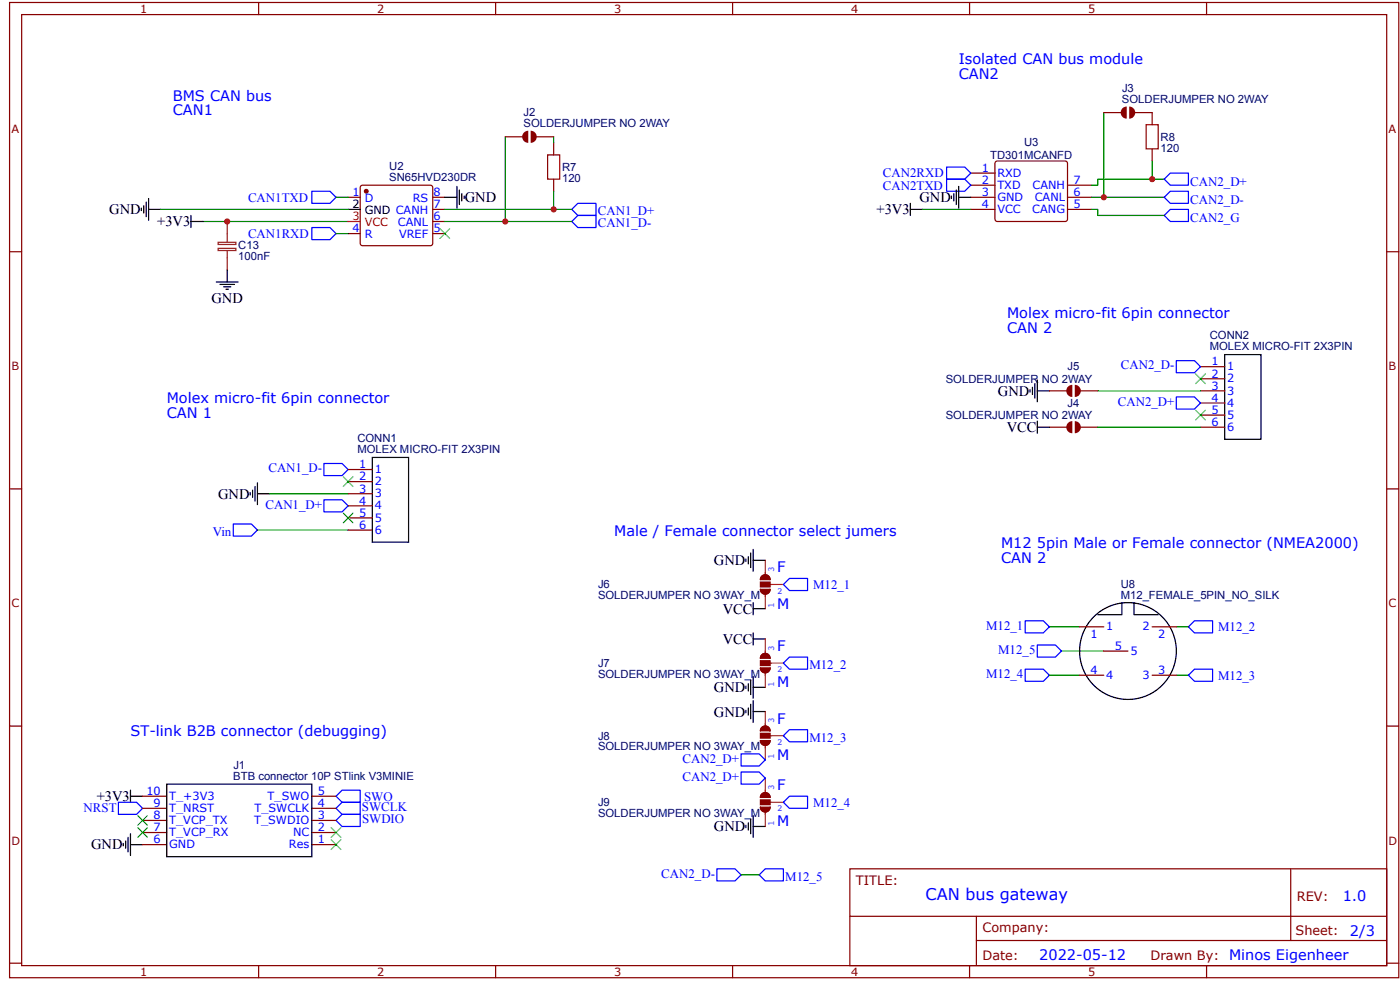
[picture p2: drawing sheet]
<svg xmlns="http://www.w3.org/2000/svg" width="275mm" height="194mm" viewBox="0 0 275 194" stroke-linecap="round" stroke-linejoin="round" font-family="sans-serif">
<g fill="none" stroke="#800" stroke-width=".24">
<path d="M1.9 .5h273.2v191.7h-273.2zM4.3 2.9h268.5v186.9h-268.5zM50.9 .5v2.4M97.5 .5v2.4M144.1 .5v2.4M190.7 .5v2.4M237.3 .5v2.4M71 36.5l.3-.1h13.3l.4 .1 .1 .4v10.9l-.1 .4-.4 .1h-13.3l-.3-.1-.1-.4v-10.9zM191 34h4.7M191 36.4h4.7M191 38.8h4.7M195.8 31.8l.4-.2h13.3l.3 .2 .2 .3v11l-.2 .3-.3 .1h-13.3l-.4-.1-.1-.3v-11z"/>
<path d="M210 36.4h4.7M210 38.8h4.7M226.6 22.1v2.4M226.6 29.3v2.3M1.9 49.5h2.4M191 41.2h4.7M210 41.2h4.7M272.8 49.5h2.3M1.9 96.1h2.4M272.8 96.1h2.3M1.9 142.7h2.4M272.8 142.7h2.3"/>
<path d="M167.2 170.8h105.6v19h-105.6zM253.9 170.8v14.1M1.9 189.3h2.4M50.9 189.8v2.4M97.5 189.8v2.4M144.1 189.8v2.4M167.2 180.1h105.5M190.7 189.8v2.4M192.1 184.9h80.6M192.1 180.1v9.5M237.3 189.8v2.4M272.8 189.3h2.3"/>
</g>
<path d="M61.3 37.6h3.6l1.2 1.2-1.2 1.2h-3.6zM113.7 40h3.5v2.3h-3.5l-1.2-1.1zM186.2 35.2h3.6l1.2 1.2-1.2 1.2h-3.6zM186.2 32.8h3.6l1.2 1.2-1.2 1.2h-3.6zM230.2 34h3.6v2.4h-3.6l-1.2-1.2zM230.2 37.6h3.6v2.4h-3.6l-1.2-1.2zM61.3 44.7h3.6l1.2 1.2-1.2 1.2h-3.6zM112.5 43.5l1.2-1.2h3.5v2.4h-3.5zM230.2 41.2h3.6v2.3h-3.6l-1.2-1.2zM201.7 131.5h3.5l1.2 1.2-1.2 1.2h-3.5zM201.7 122h3.5l1.2 1.2-1.2 1.2h-3.5zM234.9 131.5h3.6v2.4h-3.6l-1.1-1.2z" fill="none" stroke="#00f" stroke-width=".24"/>
<path d="M214.7 38.8h14.3M217.1 22.1v16.7M226.6 31.6v3.6M229 35.2h-13.1v1.2h-1.2M39.9 43.5h28.6M181.4 41.2h9.6M214.7 41.2h1.2v1.1h13.1M206.4 123.2h6M206.4 132.7h6M208.8 128h8.3M231.4 132.7h2.4" fill="none" stroke="#080" stroke-width=".24"/>
<path d="M225.4 24.5h2.4v4.8h-2.4z" fill="none" stroke="#a00000" stroke-width=".24"/>
<g fill="none" stroke="#000" stroke-width=".24">
<path d="M28.8 39.7v2.9M29.2 39v4.3M179.1 40v2.3M187.1 38.5v.5M187.6 38.1v1.4M188.1 37.4v2.8M188.6 38.8h2.4M188.6 36.6v4.3M27.8 40.9v.5M28.3 40.4v1.5M29.2 41.2h2.4M37.6 43.5h2.3"/>
<path d="M37.6 42.3v2.4M179.1 41.2h2.3"/>
</g>
<circle cx="72" cy="37.6" r=".36" fill="#800"/>
<g fill="none" stroke="#800" stroke-width=".24">
<path d="M68.5 38.8h2.4M85.1 38.8h2.4M108.9 28.1v2.4M108.9 35.2v2.4M68.5 45.9h2.4M85.1 45.9h2.4M85.1 43.5h2.4M85.1 41.2h2.4M236.1 72.1h4.8M236.1 74.5h4.8M236.1 76.8h4.8M236.1 79.2h4.8"/>
<path d="M68.5 92.3h4.7M68.5 94.7h4.7M68.5 97h4.7M68.5 99.4h4.7M236.1 81.6h4.8M236.1 84h4.8M68.5 101.8h4.7M68.5 104.2h4.7M28 158.9h4.8M28 156.5h4.8M61.3 158.9h4.8M61.3 156.5h4.8"/>
<path d="M28 166h4.8M28 163.6h4.8M28 161.3h4.8M61.3 166h4.8M61.3 163.6h4.8M61.3 161.3h4.8"/>
<circle cx="72" cy="37.6" r=".36"/>
</g>
<g fill="none" stroke="#000" stroke-width=".24">
<path d="M87.5 38.8h2.4M89.9 36.6v4.3M90.4 37.4v2.8M90.8 38.1v1.4M91.3 38.5v.5M42.6 55.4h4.2M43.3 55.9h2.8M44 56.4h1.4M44.5 56.9h.4M44.7 53v2.4M68.5 41.2h2.4M240.9 69.7h7.1v16.6h-7.1z"/>
<path d="M49.2 96.8v.5M49.7 96.3v1.5M50.2 95.6v2.9M50.6 97h2.4M50.6 94.9v4.3M73.2 89.9h7.2v16.7h-7.2zM25.7 156.5h2.3M25.7 155.3v2.4M32.8 154.1h28.5v14.3h-28.5zM24.2 165.8v.5M24.7 165.3v1.4M25.2 164.6v2.8"/>
<path d="M25.7 163.9v4.3M25.7 166h2.3"/>
</g>
<path d="M68.5 43.5h2.4" fill="none" stroke="#f00" stroke-width=".24"/>
<path d="M66.1 38.8h2.4M99.4 26.9v16.6M108.9 26.9v1.2M108.9 37.6v3.6M31.6 41.2h36.9M66.1 45.9h2.4M87.5 43.5h25M87.5 41.2h25M53 97h15.5M50.6 104.2h17.9" fill="none" stroke="#080" stroke-width=".24"/>
<path d="M107.7 30.5h2.4v4.7h-2.4z" fill="none" stroke="#a00000" stroke-width=".24"/>
<path d="M42.9 47.6h3.5v.5h-3.5zM42.9 48.8h3.5v.4h-3.5zM44.7 43.5v4.1M44.7 49.2v3.8" fill="none" stroke="#8d2323" stroke-width=".24"/>
<path d="M231.4 78h3.5l1.2 1.2-1.2 1.2h-3.5zM231.4 70.9h3.5l1.2 1.2-1.2 1.2h-3.5zM63.7 91.1h3.6l1.2 1.2-1.2 1.2h-3.6zM63.7 98.2h3.6l1.2 1.2-1.2 1.2h-3.6zM45.9 103h3.5l1.2 1.2-1.2 1.2h-3.5zM23.3 157.7h3.6l1.1 1.2-1.1 1.2h-3.6zM66.1 156.5l1.2-1.2h3.6v2.4h-3.6zM66.1 158.9l1.2-1.2h3.6v2.4h-3.6zM66.1 161.3l1.2-1.2h3.6v2.3h-3.6z" fill="none" stroke="#00f" stroke-width=".24"/>
<path d="M149.6 115.8h1.9a.95 .95 0 0 1-1 1 .95 .95 0 0 1-.9-1zM149.8 113.3a.95 .95 0 0 1 1.1-.2 .95 .95 0 0 1 .6 .8h-1.9zM150.5 112.5v.5M150.5 116.8v.5M151.5 114.9h.2" fill="none" stroke="#840000" stroke-width=".24"/>
<path d="M150.5 110.1v2.4M150.5 117.3v2.3M151.7 114.9h2.4" fill="none" stroke="#f60" stroke-width=".24"/>
<path d="M149.6 114.4h1.9v1h-1.9z" fill="#840000"/>
<path d="M149.6 114.4h1.9v1h-1.9z" fill="none" stroke="#840000" stroke-width=".24"/>
<path d="M149.8 113.3a.95 .95 0 0 1 1.1-.2 .95 .95 0 0 1 .6 .8h-1.9z" fill="#840000"/>
<path d="M149.6 113.9a.95 .95 0 0 1 .9-.9 .95 .95 0 0 1 1 .9" fill="none" stroke="#840000" stroke-width=".24"/>
<path d="M149.6 115.8h1.9a.95 .95 0 0 1-1 1 .95 .95 0 0 1-.9-1z" fill="#840000"/>
<path d="M149.6 115.8a.95 .95 0 0 0 .9 1 .95 .95 0 0 0 1-1" fill="none" stroke="#840000" stroke-width=".24"/>
<path d="M99.4 26.9h3.6M105.3 26.9h3.6" fill="none" stroke="#800" stroke-width=".24"/>
<g fill="#800">
<path d="M104.4 25.7a1.19 1.19 0 0 1 1.2 1.2 1.19 1.19 0 0 1-1.2 1.2z"/>
<path d="M103.1 26l.8-.3v2.4a1.19 1.19 0 0 1-1.1-.8 1.19 1.19 0 0 1 .3-1.3z"/>
</g>
<path d="M217.1 22.1h3.6M223.1 22.1h3.5" fill="none" stroke="#800" stroke-width=".24"/>
<g fill="#800">
<path d="M222.1 20.9a1.19 1.19 0 0 1 1.2 1.2 1.19 1.19 0 0 1-1.2 1.2z"/>
<path d="M220.8 21.3l.8-.4v2.4a1.19 1.19 0 0 1-1.1-.7 1.19 1.19 0 0 1 .3-1.3z"/>
</g>
<path d="M149.6 131.3h1.9a.95 .95 0 0 1-1 .9 .95 .95 0 0 1-.9-.9zM149.8 128.7a.95 .95 0 0 1 1.1-.2 .95 .95 0 0 1 .6 .9h-1.9zM150.5 128v.4M150.5 132.2v.5M151.5 130.3h.2" fill="none" stroke="#840000" stroke-width=".24"/>
<path d="M150.5 125.6v2.4M150.5 132.7v2.4M151.7 130.3h2.4" fill="none" stroke="#f60" stroke-width=".24"/>
<path d="M149.6 129.9h1.9v.9h-1.9z" fill="#840000"/>
<path d="M149.6 129.9h1.9v.9h-1.9z" fill="none" stroke="#840000" stroke-width=".24"/>
<path d="M149.8 128.7a.95 .95 0 0 1 1.1-.2 .95 .95 0 0 1 .6 .9h-1.9z" fill="#840000"/>
<path d="M149.6 129.4a.95 .95 0 0 1 .9-1 .95 .95 0 0 1 1 1" fill="none" stroke="#840000" stroke-width=".24"/>
<path d="M149.6 131.3h1.9a.95 .95 0 0 1-1 .9 .95 .95 0 0 1-.9-.9z" fill="#840000"/>
<path d="M149.6 131.3a.95 .95 0 0 0 .9 .9 .95 .95 0 0 0 1-.9M149.6 145.6h1.9a.95 .95 0 0 1-1 .9 .95 .95 0 0 1-.9-.9zM149.8 143a.95 .95 0 0 1 1.1-.2 .95 .95 0 0 1 .6 .9h-1.9zM150.5 142.2v.5M150.5 146.5v.5M151.5 144.6h.2" fill="none" stroke="#840000" stroke-width=".24"/>
<path d="M150.5 139.9v2.3M150.5 147v2.4M151.7 144.6h2.4" fill="none" stroke="#f60" stroke-width=".24"/>
<path d="M149.6 144.1h1.9v1h-1.9z" fill="#840000"/>
<path d="M149.6 144.1h1.9v1h-1.9z" fill="none" stroke="#840000" stroke-width=".24"/>
<path d="M149.8 143a.95 .95 0 0 1 1.1-.2 .95 .95 0 0 1 .6 .9h-1.9z" fill="#840000"/>
<path d="M149.6 143.7a.95 .95 0 0 1 .9-1 .95 .95 0 0 1 1 1" fill="none" stroke="#840000" stroke-width=".24"/>
<path d="M149.6 145.6h1.9a.95 .95 0 0 1-1 .9 .95 .95 0 0 1-.9-.9z" fill="#840000"/>
<path d="M149.6 145.6a.95 .95 0 0 0 .9 .9 .95 .95 0 0 0 1-.9M149.6 158.6h1.9a.95 .95 0 0 1-1 1 .95 .95 0 0 1-.9-1zM149.8 156.1a.95 .95 0 0 1 1.1-.2 .95 .95 0 0 1 .6 .8h-1.9zM150.5 155.3v.5M150.5 159.6v.5M151.5 157.7h.2" fill="none" stroke="#840000" stroke-width=".24"/>
<path d="M150.5 152.9v2.4M151.7 157.7h2.4M150.5 160.1v2.3" fill="none" stroke="#f60" stroke-width=".24"/>
<path d="M149.6 157.2h1.9v1h-1.9z" fill="#840000"/>
<path d="M149.6 157.2h1.9v1h-1.9z" fill="none" stroke="#840000" stroke-width=".24"/>
<path d="M149.8 156.1a.95 .95 0 0 1 1.1-.2 .95 .95 0 0 1 .6 .8h-1.9z" fill="#840000"/>
<path d="M149.6 156.7a.95 .95 0 0 1 .9-.9 .95 .95 0 0 1 1 .9" fill="none" stroke="#840000" stroke-width=".24"/>
<path d="M149.6 158.6h1.9a.95 .95 0 0 1-1 1 .95 .95 0 0 1-.9-1z" fill="#840000"/>
<path d="M149.6 158.6a.95 .95 0 0 0 .9 1 .95 .95 0 0 0 1-1" fill="none" stroke="#840000" stroke-width=".24"/>
<g fill="none" stroke="#000" stroke-width=".24">
<path d="M148.1 118.4v2.4M148.1 119.6h2.4M220.7 118.4v2.4h-4.8M223.1 118.4v2.4h4.7M146.7 139.6v.5M147.2 139.1v1.5M147.7 138.4v2.9M148.1 139.9h2.4M148.1 124.4v2.4M148.1 137.7v4.3M148.1 125.6h2.4M146.7 162.2v.5"/>
<path d="M147.2 161.7v1.5M147.7 161v2.9M148.1 160.3v4.3M148.1 162.4h2.4"/>
<circle cx="221.9" cy="128" r="9.5"/>
</g>
<path d="M155.3 113.7h3.5v2.4h-3.5l-1.2-1.2zM155.3 129.2h3.5v2.3h-3.5l-1.2-1.2zM234.9 122h3.6v2.4h-3.6l-1.1-1.2zM145.8 151.7h3.5l1.2 1.2-1.2 1.2h-3.5zM145.8 148.2h3.5l1.2 1.2-1.2 1.2h-3.5zM155.3 156.5h3.5v2.4h-3.5l-1.2-1.2zM155.3 143.4h3.5v2.4h-3.5l-1.2-1.2z" fill="none" stroke="#00f" stroke-width=".24"/>
<path d="M231.4 123.2h2.4" fill="none" stroke="#080" stroke-width=".24"/>
<path d="M206.4 84h3.6M212.4 84h3.5M212.4 123.2h4.7M212.4 132.7h4.7M217.1 128h4.8M226.6 123.2h4.8M226.6 132.7h4.8" fill="none" stroke="#800" stroke-width=".24"/>
<g fill="#800">
<path d="M210.1 83.1l.8-.3v2.4a1.19 1.19 0 0 1-1.1-.8 1.19 1.19 0 0 1 .3-1.3z"/>
<path d="M211.4 82.8a1.19 1.19 0 0 1 1.2 1.2 1.19 1.19 0 0 1-1.2 1.2z"/>
</g>
<path d="M206.4 76.8h3.6M212.4 76.8h3.5" fill="none" stroke="#800" stroke-width=".24"/>
<g fill="#800">
<path d="M211.4 75.6a1.19 1.19 0 0 1 1.2 1.2 1.19 1.19 0 0 1-1.2 1.2z"/>
<path d="M210.1 76l.8-.4v2.4a1.19 1.19 0 0 1-1.1-.7 1.19 1.19 0 0 1 .3-1.3z"/>
</g>
<g fill="none" stroke="#000" stroke-width=".24">
<path d="M202.6 76.6v.5M203.1 76.1v1.4M203.6 75.4v2.9M204 74.7v4.3M204 76.8h2.4M204 84h2.4M204 82.8v2.4M146.7 109.9v.5M147.2 109.4v1.4M147.7 108.7v2.9M148.1 108v4.3M148.1 110.1h2.4"/>
<path d="M146.7 134.9v.4M147.2 134.4v1.4M147.7 133.7v2.8M148.1 135.1h2.4M148.1 133v4.2"/>
</g>
<path d="M215.9 76.8h20.2M215.9 84h20.2M145.8 172h3.5" fill="none" stroke="#080" stroke-width=".24"/>
<path d="M204 126.8h3.6l1.2 1.2-1.2 1.2h-3.6zM141 170.8h3.6l1.2 1.2-1.2 1.1h-3.6zM150.5 170.8h3.6v2.3h-3.6l-1.2-1.1z" fill="none" stroke="#00f" stroke-width=".24"/>
<g fill="none" stroke="#3c3" stroke-width=".24">
<path d="M86.5 45l1.9 1.9M88.4 45l-1.9 1.9M235.2 73.5l1.9 1.9M237.1 73.5l-1.9 1.9M67.5 93.7l1.9 1.9M69.4 93.7l-1.9 1.9M235.2 80.6l1.9 1.9M237.1 80.6l-1.9 1.9M67.5 100.9l1.9 1.9M69.4 100.9l-1.9 1.9M27.1 162.7l1.9 1.9M27.1 160.3l1.9 1.9"/>
<path d="M29 162.7l-1.9 1.9M29 160.3l-1.9 1.9M65.1 162.7l1.9 1.9M65.1 165.1l1.9 1.9M67 162.7l-1.9 1.9M67 165.1l-1.9 1.9"/>
</g>
<g fill="#c00">
<circle cx="226.6" cy="35.2" r=".59"/>
<circle cx="217.1" cy="38.8" r=".59"/>
<circle cx="99.4" cy="43.5" r=".59"/>
<circle cx="108.9" cy="41.2" r=".59"/>
<circle cx="44.7" cy="43.5" r=".59"/>
</g>
<text font-size="3.2" fill="#00f" x="182.1" y="176.9">CAN bus gateway</text>
<g font-size="2.9" fill="#00f">
<text x="188.6" y="12.6">Isolated CAN bus module</text>
<text x="188.6" y="15.5">CAN2</text>
<text x="34" y="19.8">BMS CAN bus</text>
<text x="34" y="22.6">CAN1</text>
<text x="198.1" y="62.6">Molex micro-fit 6pin connector</text>
<text x="198.1" y="65.4">CAN 2</text>
<text x="32.8" y="79.2">Molex micro-fit 6pin connector</text>
<text x="32.8" y="82.1">CAN 1</text>
<text x="120.8" y="105.4">Male / Female connector select jumers</text>
<text x="196.9" y="107.7">M12 5pin Male or Female connector (NMEA2000)</text>
<text x="152.9" y="112.5">F</text>
<text x="196.9" y="110.6">CAN 2</text>
<text x="152.9" y="119.6">M</text>
<text x="152.9" y="128">F</text>
<text x="152.9" y="135.1">M</text>
<text x="152.9" y="142.2">F</text>
<text x="25.7" y="144.6">ST-link B2B connector (debugging)</text>
<text x="152.9" y="149.4">M</text>
<text x="152.9" y="155.3">F</text>
<text x="152.9" y="162.4">M</text>
<text x="264.1" y="177">1.0</text>
<text x="265.5" y="184">2/3</text>
<text x="204.4" y="188.7">2022-05-12</text>
</g>
<g font-size="2.9">
<text x="91.4" y="39.7">GND</text>
<text x="180.8" y="39.7">GND</text>
<text x="21.5" y="42.1">GND</text>
<text x="30.9" y="44.5">+3V3</text>
<text x="172.4" y="42.1">+3V3</text>
<text x="41.6" y="59.5">GND</text>
<text x="196.3" y="77.8">GND</text>
<text x="198" y="84.9">VCC</text>
<text x="42.9" y="98">GND</text>
<text x="140.4" y="111.1">GND</text>
<text x="142.2" y="120.6">VCC</text>
<text x="142.2" y="126.6">VCC</text>
<text x="140.4" y="136.1">GND</text>
<text x="140.4" y="140.8">GND</text>
<text x="19" y="157.5">+3V3</text>
<text x="17.9" y="167">GND</text>
<text x="140.4" y="163.4">GND</text>
</g>
<g font-size="2.5" fill="#00f">
<text x="173.6" y="34.9">CAN2RXD</text>
<text x="48.8" y="39.6">CAN1TXD</text>
<text x="173.6" y="37.3">CAN2TXD</text>
<text x="234.1" y="36.6">CAN2_D+</text>
<text x="234.1" y="40.1">CAN2_D-</text>
<text x="48.8" y="46.8">CAN1RXD</text>
<text x="117.6" y="44.7">CAN1_D-</text>
<text x="117.6" y="42.3">CAN1_D+</text>
<text x="234.1" y="43.7">CAN2_G</text>
<text x="220.5" y="72.6">CAN2_D-</text>
<text x="219.9" y="79.7">CAN2_D+</text>
<text x="52.8" y="92.8">CAN1_D-</text>
<text x="52.2" y="99.9">CAN1_D+</text>
<text x="41.9" y="105.4">Vin</text>
<text x="159.9" y="115.7">M12_1</text>
<text x="194" y="123.8">M12_1</text>
<text x="239.6" y="124.1">M12_2</text>
<text x="159.2" y="131.5">M12_2</text>
<text x="196.3" y="128.5">M12_5</text>
<text x="194" y="133.3">M12_4</text>
<text x="239.6" y="133.6">M12_3</text>
<text x="134.2" y="149.9">CAN2_D+</text>
<text x="159.2" y="145.8">M12_3</text>
<text x="134.2" y="153.5">CAN2_D+</text>
<text x="16.5" y="159.7">NRST</text>
<text x="71.2" y="159.3">SWCLK</text>
<text x="71.2" y="161.7">SWDIO</text>
<text x="71.6" y="157.3">SWO</text>
<text x="159.9" y="158.5">M12_4</text>
<text x="130.1" y="172.5">CAN2_D-</text>
<text x="154.4" y="173.1">M12_5</text>
</g>
<g font-size="2.5" fill="#800">
<text x="168.4" y="173.9">TITLE:</text>
<text x="255.1" y="177">REV:</text>
<text x="193.2" y="183.1">Company:</text>
<text x="254.8" y="183.9">Sheet:</text>
<text x="193.2" y="188.6">Date:</text>
<text x="226.3" y="188.7">Drawn By: Minos Eigenheer</text>
</g>
<g font-size="2.2" fill="#800">
<text x="27.6" y="2.5">1</text>
<text x="74.2" y="2.5">2</text>
<text x="120.8" y="2.5">3</text>
<text x="167.4" y="2.5">4</text>
<text x="214" y="2.5">5</text>
<text x="2.2" y="26.2">A</text>
<text x="273.1" y="26.2">A</text>
<text x="2.2" y="72.8">B</text>
<text x="273.1" y="72.8">B</text>
<text x="2.2" y="119.4">C</text>
<text x="273.1" y="119.4">C</text>
<text x="2.2" y="166">D</text>
<text x="273.1" y="166">D</text>
<text x="27.6" y="191.8">1</text>
<text x="74.2" y="191.8">2</text>
<text x="120.8" y="191.8">3</text>
<text x="167.4" y="191.8">4</text>
<text x="214" y="191.8">5</text>
</g>
<g font-size="2.2" fill="#000080">
<text x="103" y="22.8">J2</text>
<text x="220.7" y="20.2">SOLDERJUMPER NO 2WAY</text>
<text x="220.7" y="18.1">J3</text>
<text x="103" y="25">SOLDERJUMPER NO 2WAY</text>
<text x="201.4" y="28.6">U3</text>
<text x="228.3" y="29.8">120</text>
<text x="228.3" y="27.7">R8</text>
<text x="76.6" y="35.6">SN65HVD230DR</text>
<text x="76.6" y="33.5">U2</text>
<text x="110.6" y="35.7">120</text>
<text x="110.6" y="33.6">R7</text>
<text x="194.8" y="31.2">TD301MCANFD</text>
<text x="46.9" y="51.2">100nF</text>
<text x="46.9" y="49">C13</text>
<text x="238" y="68.9">MOLEX MICRO-FIT 2X3PIN</text>
<text x="238" y="66.7">CONN2</text>
<text x="186" y="75.2">SOLDERJUMPER NO 2WAY</text>
<text x="210" y="72.8">J5</text>
<text x="186" y="82.4">SOLDERJUMPER NO 2WAY</text>
<text x="210" y="79.9">J4</text>
<text x="70.3" y="89.1">MOLEX MICRO-FIT 2X3PIN</text>
<text x="70.3" y="86.9">CONN1</text>
<text x="117.6" y="117.8">SOLDERJUMPER NO 3WAY_M</text>
<text x="117.6" y="115.6">J6</text>
<text x="220.4" y="117.7">M12_FEMALE_5PIN_NO_SILK</text>
<text x="220.4" y="115.6">U8</text>
<text x="117.6" y="131.1">J7</text>
<text x="117.6" y="133.2">SOLDERJUMPER NO 3WAY_M</text>
<text x="117.6" y="147.5">SOLDERJUMPER NO 3WAY_M</text>
<text x="117.6" y="145.4">J8</text>
<text x="45.9" y="153.3">BTB connector 10P STlink V3MINIE</text>
<text x="45.9" y="151.1">J1</text>
<text x="117.6" y="160.6">SOLDERJUMPER NO 3WAY_M</text>
<text x="117.6" y="158.5">J9</text>
</g>
<g font-size="2.2" fill="#00f">
<text x="193.1" y="33.8">1</text>
<text x="196.2" y="34.7">RXD</text>
<text x="69.3" y="38.5">1</text>
<text x="71.7" y="39.7">D</text>
<text x="81.2" y="39.7">RS</text>
<text x="85.2" y="38.5">8</text>
<text x="85.2" y="40.9">7</text>
<text x="193.1" y="36.2">2</text>
<text x="193.1" y="38.5">3</text>
<text x="193.1" y="40.9">4</text>
<text x="196.2" y="37.1">TXD</text>
<text x="196.2" y="39.5">GND</text>
<text x="196.2" y="41.9">VCC</text>
<text x="203.1" y="41.9">CANG</text>
<text x="203.1" y="37.1">CANH</text>
<text x="203.5" y="39.5">CANL</text>
<text x="211.2" y="38.5">6</text>
<text x="211.2" y="36.2">7</text>
<text x="211.2" y="40.9">5</text>
<text x="69.3" y="45.7">4</text>
<text x="71.7" y="46.9">R</text>
<text x="78.3" y="44.5">CANL</text>
<text x="78.5" y="46.9">VREF</text>
<text x="85.2" y="45.7">5</text>
<text x="85.2" y="43.3">6</text>
<text x="238.3" y="71.8">1</text>
<text x="238.3" y="74.2">2</text>
<text x="238.3" y="76.6">3</text>
<text x="241.4" y="72.8">1</text>
<text x="241.4" y="75.2">2</text>
<text x="241.4" y="77.5">3</text>
<text x="238.3" y="79">4</text>
<text x="238.3" y="81.3">5</text>
<text x="238.3" y="83.7">6</text>
<text x="241.4" y="79.9">4</text>
<text x="241.4" y="82.3">5</text>
<text x="241.4" y="84.7">6</text>
<text x="70.6" y="92.1">1</text>
<text x="70.6" y="94.4">2</text>
<text x="73.7" y="93">1</text>
<text x="73.7" y="95.4">2</text>
<text x="70.6" y="96.8">3</text>
<text x="70.6" y="99.2">4</text>
<text x="70.6" y="101.6">5</text>
<text x="73.7" y="97.8">3</text>
<text x="73.7" y="100.1">4</text>
<text x="70.6" y="103.9">6</text>
<text x="73.7" y="102.5">5</text>
<text x="73.7" y="104.9">6</text>
<text x="214.5" y="125.3">1</text>
<text x="217.6" y="123.9">1</text>
<text x="224.7" y="123.9">2</text>
<text x="227.8" y="125.3">2</text>
<text x="219.3" y="127.7">5</text>
<text x="222.3" y="128.7">5</text>
<text x="214.5" y="132.5">4</text>
<text x="217.6" y="133.4">4</text>
<text x="224.7" y="133.4">3</text>
<text x="227.8" y="132.5">3</text>
<text x="28.8" y="156.3">10</text>
<text x="30.2" y="161">8</text>
<text x="30.2" y="158.6">9</text>
<text x="33.3" y="162">T_VCP_TX</text>
<text x="33.3" y="159.6">T_NRST</text>
<text x="33.3" y="157.2">T_+3V3</text>
<text x="50" y="162">T_SWDIO</text>
<text x="50.1" y="159.6">T_SWCLK</text>
<text x="52.6" y="157.2">T_SWO</text>
<text x="62.5" y="161">3</text>
<text x="62.5" y="156.3">5</text>
<text x="62.5" y="158.6">4</text>
<text x="30.2" y="165.8">6</text>
<text x="30.2" y="163.4">7</text>
<text x="33.3" y="166.7">GND</text>
<text x="33.3" y="164.3">T_VCP_RX</text>
<text x="56.8" y="166.7">Res</text>
<text x="57.7" y="164.3">NC</text>
<text x="62.5" y="165.8">1</text>
<text x="62.5" y="163.4">2</text>
</g>
<g font-size="2.2">
<text x="69.3" y="40.9">2</text>
<text x="71.7" y="42.1">GND CANH</text>
</g>
<g font-size="2.2" fill="#f00">
<text x="69.3" y="43.3">3</text>
<text x="71.7" y="44.5">VCC</text>
</g>
<g font-size="1.8" fill="#06f">
<text x="152.3" y="112.4" transform="rotate(-90 152.3 112.4)">3</text>
<text x="152.3" y="119.6" transform="rotate(-90 152.3 119.6)">1</text>
<text x="152.9" y="116.7">2</text>
<text x="152.3" y="127.9" transform="rotate(-90 152.3 127.9)">3</text>
<text x="152.3" y="135" transform="rotate(-90 152.3 135)">1</text>
<text x="152.9" y="132.1">2</text>
<text x="152.3" y="142.1" transform="rotate(-90 152.3 142.1)">3</text>
<text x="152.3" y="149.3" transform="rotate(-90 152.3 149.3)">1</text>
<text x="152.9" y="146.4">2</text>
<text x="152.3" y="155.2" transform="rotate(-90 152.3 155.2)">3</text>
<text x="152.9" y="159.5">2</text>
<text x="152.3" y="162.4" transform="rotate(-90 152.3 162.4)">1</text>
</g>
</svg>
